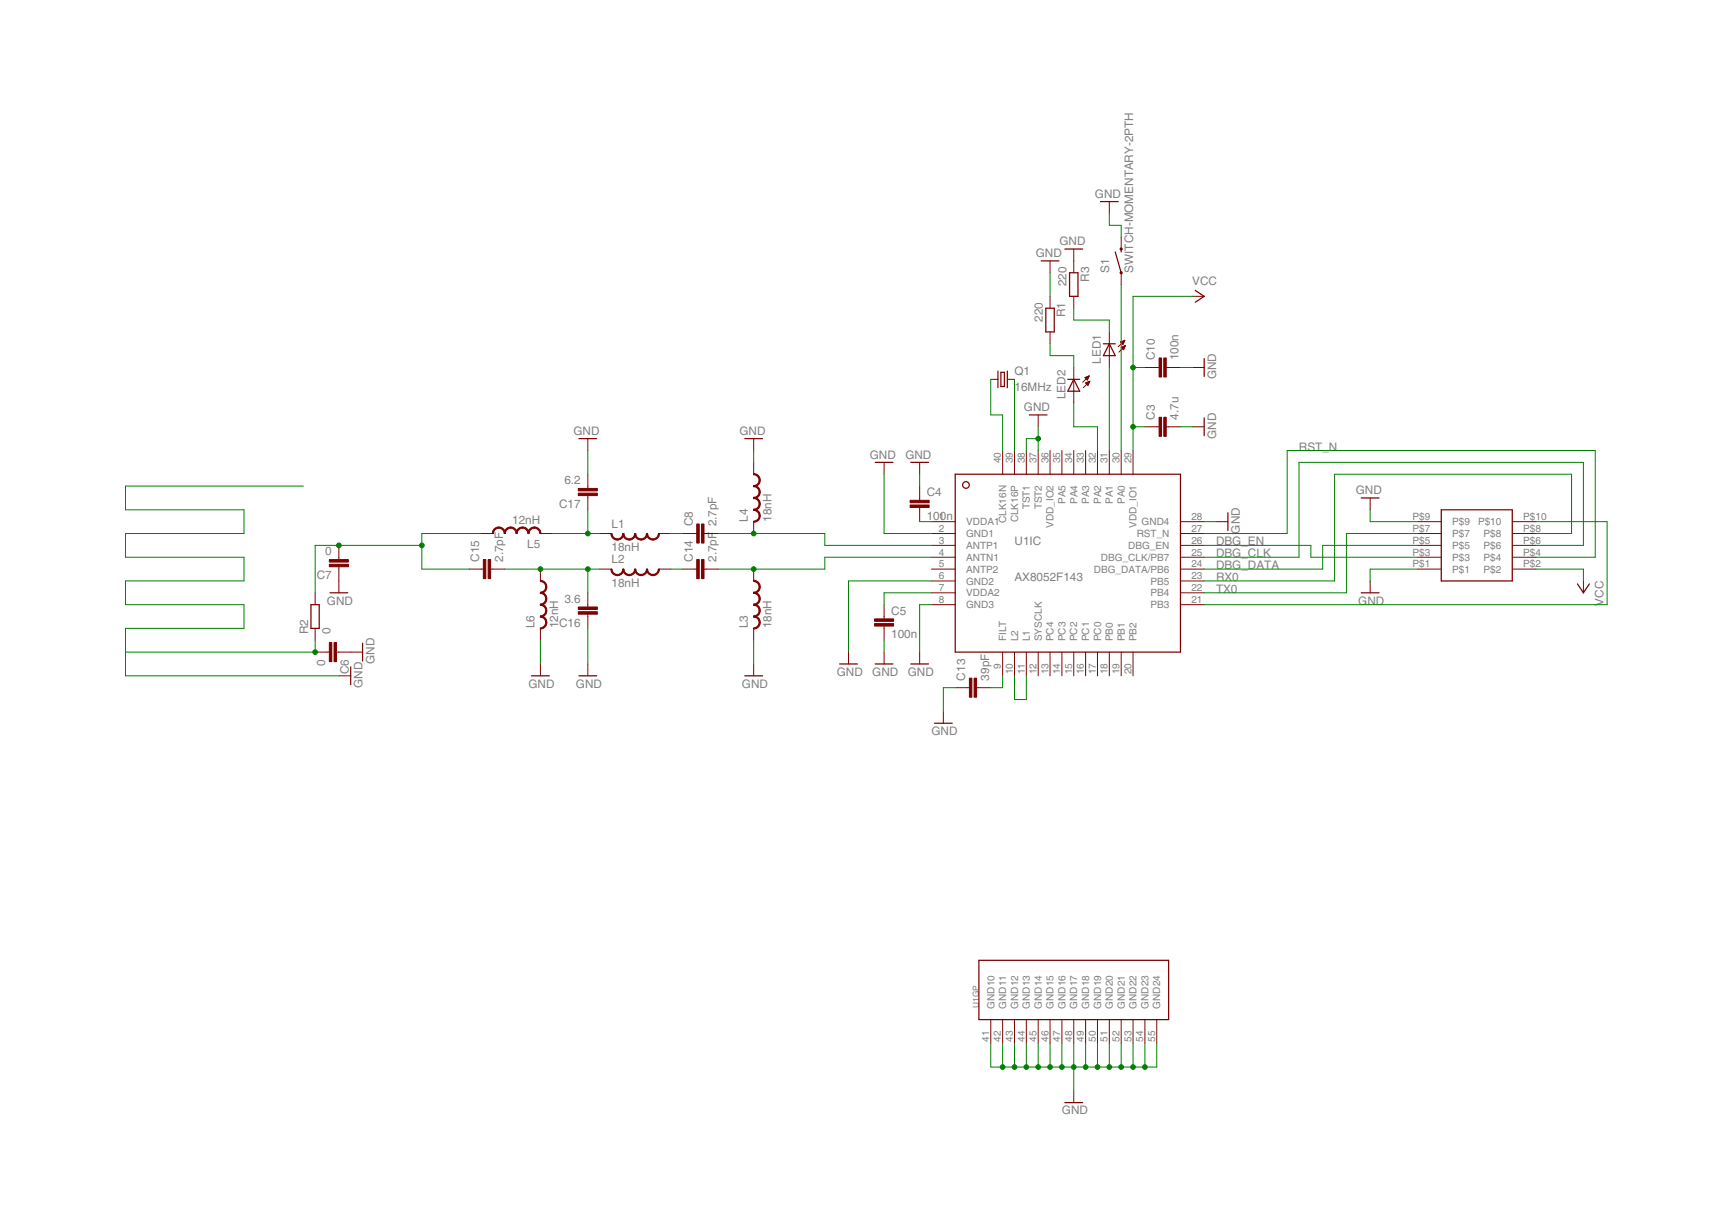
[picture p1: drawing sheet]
<svg xmlns="http://www.w3.org/2000/svg" width="297mm" height="210mm" viewBox="0 0 297 210" stroke-linecap="round" stroke-linejoin="round" font-family="sans-serif">
<g fill="none" stroke="#800000" stroke-width=".21">
<path d="M188.6 34.5h3.1M178.5 44.7h3M179.3 52.8h1.4v4.1h-1.4zM182.5 42.7h3.1M183.3 46.7h1.5v4.1h-1.5zM189.1 58.9h2.1M190.1 58.9l1.1 2h-2.1zM191.2 43.2l1 3.5M192.2 42.7v.5M204.9 49.8l1.5 1-1.5 1M99.2 75.2h3.1M127.7 75.2h3"/>
<path d="M150 79.2h3.1M156.1 79.2h3.1M171 63.6v2.8M171.6 63.8h.5v2.4h-.5zM172.7 63.6v2.8M176.4 71.1h3.1M183 65h2.1M184 65l1.1 2h-2.1zM206.4 61.4v3.1M206.4 71.6v3.1M163.7 81.3h38.6v30.4h-38.6zM210.5 87.9v3"/>
<path d="M233.3 85.3h3.1M247 87.4h12.2v12.1h-12.2zM53.3 103.6h1.4v4.1h-1.4zM56.6 101.6h3M60.1 114.3v3M62.1 110.2v3.1M91.1 115.8h3M99.2 115.8h3.1M127.7 115.8h3M143.9 113.8h3.1M150 113.8h3.1M156.1 113.8h3.1"/>
<path d="M233.3 101.6h3.1M270.4 100.1l1 1.5 1-1.5M160.2 123.9h3M167.8 164.5h32.5v10.2h-32.5zM182.5 188.9h3.1"/>
<circle cx="165.6" cy="83.1" r=".57"/>
</g>
<g fill="none" stroke="#800000" stroke-width=".17">
<path d="M190.1 34.5v2.1M180 44.7v2M180 50.8v2M180 56.9v2M184 42.7v4M184 50.8v2M190.1 56.9v6.1M192.1 58.6h.6M192.2 40.6v2.1M192.2 46.7v2M192.2 58.7h.4M192.2 59.5h.6"/>
<path d="M192.3 59.6h.4M192.3 58.8h.3M192.3 58.5h.4M192.3 59.7h.4M192.3 58.9h.2M192.4 59.4h.4M192.4 59.8h.2M192.4 59h.1M192.5 58.4h.2M192.5 59.9h.1M192.6 59.3h.2M192.7 58.3h.1"/>
<path d="M192.8 58.3l-1.1 1.1M192.8 58.3l-.3 .7-.4-.4M192.8 58.3l-.7 .3M192.8 59.2h.1M192.9 59.2l-1.1 1.1M192.9 59.2l-.3 .7-.4-.4M192.9 59.2l-.7 .3M204.4 50.8h2M100.8 75.2v2M129.2 75.2v2M129.2 79.2v2.1M151.5 79.2v2.1"/>
<path d="M157.6 79.2v2.1M169.8 65h1.2M171.9 77.2v4.1M172.7 65h1.2M173.9 77.2v4.1M175.9 77.2v4.1M177.9 71.1v2M177.9 77.2v4.1M180 77.2v4.1M182 77.2v4.1M184 63v6.1M184 77.2v4.1"/>
<path d="M186 64.7h.5M186.1 77.2v4.1M186.1 65.6l.7-.3-.3 .7zM186.1 65.6h.5M186.1 64.8h.4M186.1 64.6h.5M186.2 65.7h.4M186.2 64.9h.3M186.2 65.6h.5M186.3 65h.1M186.3 65.8h.3M186.3 64.6h.3"/>
<path d="M186.4 65.9h.1M186.4 65.1h.1M186.4 65.5h.3M186.5 66h.1M186.5 64.5h.1M186.6 65.4h.2M186.7 64.4l-1.1 1.1M186.7 64.4l-.3 .7M186.7 64.4l-.7 .3 .4 .4M186.8 65.3l-1.1 1.1M188.1 77.2v4.1M190.1 77.2v4.1"/>
<path d="M192.2 77.2v4.1M194.2 77.2v4.1M196.2 73.1h2.5M196.2 63h2.5M199.9 73.1h2.4M199.9 63h2.4M204.4 73.1h2M204.4 63h2M58.1 93.5v2.4M58.1 97.1v4.5M80.4 97.5h2.5M82.5 91.4h2"/>
<path d="M84.1 97.5h2.4M92.6 91.4h2.1M92.6 97.5v2M100.8 81.3v2.4M100.8 84.9v2.5M102.8 91.4h2M102.8 97.5h2M112.9 91.4h2.1M112.9 97.5h2.1M117 91.4h2.4M117 97.5h2.4M120.6 91.4h2.5"/>
<path d="M120.6 97.5h2.5M129.2 89.4v2M129.2 97.5v2M157.6 83.3v2.4M157.6 87v2.4M159.7 89.4h4M159.7 91.4h4M159.7 93.5h4M159.7 95.5h4M159.7 97.5h4M159.7 99.5h4M202.3 89.4h4.1"/>
<path d="M202.3 91.4h4.1M202.3 93.5h4.1M202.3 95.5h4.1M202.3 97.5h4.1M202.3 99.5h4.1M208.4 89.4h2.1M234.8 85.3v2.1M234.8 99.5v2.1M243 89.4h4M243 91.4h4M243 93.5h4M243 95.5h4"/>
<path d="M243 97.5h4M259.2 89.4h4.1M259.2 91.4h4.1M259.2 93.5h4.1M259.2 95.5h4.1M259.2 97.5h4.1M271.4 99.5v2.1M54 101.6v2M54 107.7v2M54 111.7h2.5M57.7 111.7h4.4M58.1 115.8h2"/>
<path d="M92.6 107.7v2M92.6 113.8v2M100.8 101.6v2.4M100.8 105.2v2.5M100.8 113.8v2M129.2 107.7v2M129.2 113.8v2M145.4 111.7v2.1M151.5 103.6v2.4M151.5 107.3v2.4M151.5 111.7v2.1M157.6 111.7v2.1"/>
<path d="M159.7 101.6h4M159.7 103.6h4M163.7 117.8h2.5M167.4 117.8h2.4M171.9 111.7v4.1M173.9 111.7v4.1M175.9 111.7v4.1M177.9 111.7v4.1M180 111.7v4.1M182 111.7v4.1M184 111.7v4.1M186.1 111.7v4.1"/>
<path d="M188.1 111.7v4.1M190.1 111.7v4.1M192.2 111.7v4.1M194.2 111.7v4.1M202.3 101.6h4.1M202.3 103.6h4.1M161.7 121.9v2M169.8 174.7v4.1M171.9 174.7v4.1M173.9 174.7v4.1M175.9 174.7v4.1M177.9 174.7v4.1"/>
<path d="M180 174.7v4.1M182 174.7v4.1M184 174.7v4.1M186.1 174.7v4.1M188.1 174.7v4.1M190.1 174.7v4.1M192.2 174.7v4.1M194.2 174.7v4.1M196.2 174.7v4.1M198.3 174.7v4.1M184 186.9v2"/>
</g>
<g fill="#800000" stroke="#800000" stroke-width=".17">
<path d="M199.5 71.5h.4v3.3h-.4z"/>
<path d="M198.7 71.5h.4v3.3h-.4z"/>
<path d="M199.5 61.3h.4v3.3h-.4z"/>
<path d="M198.7 61.3h.4v3.3h-.4z"/>
<path d="M167 116.2h.4v3.3h-.4z"/>
<path d="M166.2 116.2h.4v3.3h-.4z"/>
<path d="M156 86.5h3.3v.5h-3.3z"/>
<path d="M156 85.7h3.3v.4h-3.3z"/>
<path d="M149.9 106.8h3.3v.5h-3.3z"/>
<path d="M149.9 106h3.3v.5h-3.3z"/>
<path d="M120.2 89.8h.5v3.2h-.5z"/>
<path d="M119.4 89.8h.4v3.2h-.4z"/>
<path d="M120.2 95.9h.5v3.2h-.5z"/>
<path d="M119.4 95.9h.4v3.2h-.4z"/>
<path d="M83.7 95.9h.4v3.2h-.4z"/>
<path d="M82.8 95.9h.5v3.2h-.5z"/>
<path d="M99.1 104h3.3v.4h-3.3z"/>
<path d="M99.1 104.8h3.3v.4h-3.3z"/>
<path d="M99.1 83.7h3.3v.4h-3.3z"/>
<path d="M99.1 84.5h3.3v.4h-3.3z"/>
<path d="M56.5 110.1h.4v3.3h-.4z"/>
<path d="M57.3 110.1h.4v3.3h-.4z"/>
<path d="M56.5 95.9h3.2v.4h-3.2z"/>
<path d="M56.5 96.7h3.2v.4h-3.2z"/>
</g>
<g fill="#800000" stroke="#800000" stroke-width=".17">
<path d="M111.9 92.3l.5-.1a.87 .87 0 0 0 .4-.8h.2v.2a1.11 1.11 0 0 1-1.1 .9z" fill-rule="evenodd"/>
<path d="M110.8 91.4h.2a.9 .9 0 0 0 .9 .9v.2h-.1a1.1 1.1 0 0 1-1-1.1z" fill-rule="evenodd"/>
<path d="M109.9 92.3l.4-.1a.87 .87 0 0 0 .5-.8h.2v.2a1.11 1.11 0 0 1-1.1 .9z" fill-rule="evenodd"/>
<path d="M108.8 91.4h.2a.9 .9 0 0 0 .9 .9v.2h-.2a1.1 1.1 0 0 1-.9-1.1z" fill-rule="evenodd"/>
<path d="M108.8 91.4h.2v.2a1.11 1.11 0 0 1-1.1 .9v-.2l.4-.1a.87 .87 0 0 0 .5-.8z" fill-rule="evenodd"/>
<path d="M106.7 91.4h.2a.9 .9 0 0 0 1 .9v.2h-.2a1.1 1.1 0 0 1-1-1.1z" fill-rule="evenodd"/>
<path d="M105.8 92.3l.5-.1a.87 .87 0 0 0 .4-.8h.2v.2a1.11 1.11 0 0 1-1.1 .9z" fill-rule="evenodd"/>
<path d="M104.7 91.4h.2a.9 .9 0 0 0 .9 .9v.2h-.1a1.1 1.1 0 0 1-1-1.1z" fill-rule="evenodd"/>
<path d="M111.9 98.4l.5-.1a.87 .87 0 0 0 .4-.8h.2v.2a1.11 1.11 0 0 1-1.1 .9z" fill-rule="evenodd"/>
<path d="M110.8 97.5h.2a.9 .9 0 0 0 .9 .9v.2h-.1a1.1 1.1 0 0 1-1-1.1z" fill-rule="evenodd"/>
<path d="M109.9 98.4l.4-.1a.87 .87 0 0 0 .5-.8h.2v.2a1.11 1.11 0 0 1-1.1 .9z" fill-rule="evenodd"/>
<path d="M108.8 97.5h.2a.9 .9 0 0 0 .9 .9v.2h-.2a1.1 1.1 0 0 1-.9-1.1z" fill-rule="evenodd"/>
<path d="M108.8 97.5h.2v.2a1.11 1.11 0 0 1-1.1 .9v-.2l.4-.1a.87 .87 0 0 0 .5-.8z" fill-rule="evenodd"/>
<path d="M106.7 97.5h.2a.9 .9 0 0 0 1 .9v.2h-.2a1.1 1.1 0 0 1-1-1.1z" fill-rule="evenodd"/>
<path d="M105.8 98.4l.5-.1a.87 .87 0 0 0 .4-.8h.2v.2a1.11 1.11 0 0 1-1.1 .9z" fill-rule="evenodd"/>
<path d="M104.7 97.5h.2a.9 .9 0 0 0 .9 .9v.2h-.1a1.1 1.1 0 0 1-1-1.1z" fill-rule="evenodd"/>
<path d="M129.2 99.4h.1a1.1 1.1 0 0 1 1 1.2h-.2a.9 .9 0 0 0-.9-.9z" fill-rule="evenodd"/>
<path d="M129.2 101.5l.4-.2a.87 .87 0 0 0 .5-.7h.2v.1a1.11 1.11 0 0 1-1.1 1z" fill-rule="evenodd"/>
<path d="M129.2 101.5h.1a1.1 1.1 0 0 1 1 1.1h-.2a.9 .9 0 0 0-.9-.9z" fill-rule="evenodd"/>
<path d="M129.2 103.5l.4-.1a.87 .87 0 0 0 .5-.8h.2v.1a1.11 1.11 0 0 1-1.1 1z" fill-rule="evenodd"/>
<path d="M129.2 103.5h.1a1.07 1.07 0 0 1 1 1.1h-.2a.9 .9 0 0 0-.9-.9z" fill-rule="evenodd"/>
<path d="M129.2 105.5l.4-.1a.87 .87 0 0 0 .5-.8h.2v.2a1.11 1.11 0 0 1-1.1 .9z" fill-rule="evenodd"/>
<path d="M129.2 105.5h.1a1.07 1.07 0 0 1 1 1.2h-.2l-.1-.5a.86 .86 0 0 0-.8-.5z" fill-rule="evenodd"/>
<path d="M129.2 107.6l.6-.3 .3-.6h.2v.1a1.11 1.11 0 0 1-1.1 1z" fill-rule="evenodd"/>
<path d="M129.2 81.2h.1a1.1 1.1 0 0 1 1 1.1h-.2l-.3-.7-.6-.2z" fill-rule="evenodd"/>
<path d="M129.2 83.2a.9 .9 0 0 0 .9-.9h.2a1.06 1.06 0 0 1-1.1 1.1z" fill-rule="evenodd"/>
<path d="M129.2 83.2h.1a1.1 1.1 0 0 1 1 1.1h-.2l-.3-.6-.6-.3z" fill-rule="evenodd"/>
<path d="M129.2 85.2a.9 .9 0 0 0 .9-.9h.2v.2a1.11 1.11 0 0 1-1.1 .9z" fill-rule="evenodd"/>
<path d="M129.2 85.2h.1a1.1 1.1 0 0 1 1 1.1h-.2a.94 .94 0 0 0-.9-.9z" fill-rule="evenodd"/>
<path d="M129.2 87.2l.4-.1a.87 .87 0 0 0 .5-.8h.2v.2a1.11 1.11 0 0 1-1.1 1z" fill-rule="evenodd"/>
<path d="M129.2 87.2h.1a1.1 1.1 0 0 1 1 1.2h-.2a.94 .94 0 0 0-.9-.9z" fill-rule="evenodd"/>
<path d="M129.2 89.3l.4-.1a.87 .87 0 0 0 .5-.8h.2v.1a1.11 1.11 0 0 1-1.1 1z" fill-rule="evenodd"/>
<path d="M84.6 90.7l.5-.3 .4-.1v.2l-.5 .1a.87 .87 0 0 0-.4 .8h-.2v-.1z" fill-rule="evenodd"/>
<path d="M85.5 90.3h.2a1.11 1.11 0 0 1 .9 1.1h-.2a.94 .94 0 0 0-.9-.9z" fill-rule="evenodd"/>
<path d="M86.6 90.7l.5-.3 .4-.1v.2l-.4 .1a.87 .87 0 0 0-.5 .8h-.2v-.1z" fill-rule="evenodd"/>
<path d="M87.5 90.3h.2a1.11 1.11 0 0 1 .9 1.1h-.1a.94 .94 0 0 0-1-.9z" fill-rule="evenodd"/>
<path d="M88.7 90.7l.4-.3 .5-.1v.2l-.5 .1a.87 .87 0 0 0-.5 .8h-.1v-.1z" fill-rule="evenodd"/>
<path d="M89.6 90.3h.1a1.11 1.11 0 0 1 1 1.1h-.2a.94 .94 0 0 0-.9-.9z" fill-rule="evenodd"/>
<path d="M90.7 90.7l.5-.3 .4-.1v.2l-.5 .1a.87 .87 0 0 0-.4 .8h-.2v-.1z" fill-rule="evenodd"/>
<path d="M91.6 90.3h.2a1.11 1.11 0 0 1 .9 1.1h-.2a.94 .94 0 0 0-.9-.9z" fill-rule="evenodd"/>
<path d="M92.6 99.4h.2a1.11 1.11 0 0 1 .9 1.2h-.2a.9 .9 0 0 0-.9-.9z" fill-rule="evenodd"/>
<path d="M92.6 101.5l.5-.2a.87 .87 0 0 0 .4-.7h.2v.1a1.11 1.11 0 0 1-1.1 1z" fill-rule="evenodd"/>
<path d="M92.6 101.5h.2a1.11 1.11 0 0 1 .9 1.1h-.2a.9 .9 0 0 0-.9-.9z" fill-rule="evenodd"/>
<path d="M93.5 102.6h.2v.1a1.11 1.11 0 0 1-1.1 1v-.2l.5-.1a.87 .87 0 0 0 .4-.8z" fill-rule="evenodd"/>
<path d="M92.6 103.5h.2a1.07 1.07 0 0 1 .9 1.1h-.2a.9 .9 0 0 0-.9-.9z" fill-rule="evenodd"/>
<path d="M92.6 105.5l.5-.1a.87 .87 0 0 0 .4-.8h.2v.2a1.11 1.11 0 0 1-1.1 .9z" fill-rule="evenodd"/>
<path d="M92.6 105.5h.2a1.07 1.07 0 0 1 .9 1.2h-.2l-.2-.7-.7-.3z" fill-rule="evenodd"/>
<path d="M93.5 106.7h.2v.1a1.11 1.11 0 0 1-1.1 1v-.2l.7-.3z" fill-rule="evenodd"/>
</g>
<g fill="none" stroke="#800000" stroke-width=".34">
<circle cx="192.2" cy="46.7" r=".11"/>
<circle cx="192.2" cy="42.7" r=".11"/>
</g>
<g fill="none" stroke="#008000" stroke-width=".17">
<path d="M190.1 36.6v2h2.1v2M180 58.9v2h4v2.1M180 46.7v4.1M184 52.8v2h6.1v2.1M192.2 48.7v28.5M204.4 50.8h-10.2v26.4M100.8 77.2v4.1M129.2 77.2v2M169.8 65v6.1h2.1v6.1M173.9 65v12.2M177.9 75.2h-2v2M177.9 73.1v4.1"/>
<path d="M184 69.1v4h4.1v4.1M190.1 63v14.2M194.2 73.1h2M194.2 63h2M202.3 73.1h2.1M202.3 63h2.1M52 83.3h-30.5v4.1h20.3v4h-20.3v4.1h20.3v4h-20.3v4.1h20.3v4.1h-20.3v8.1h36.6M72.3 93.5h-18.3v8.1M82.5 91.4h-10.2v6.1h8.1M86.5 97.5h16.3M94.7 91.4h8.1M100.8 87.4v4"/>
<path d="M100.8 97.5v4.1M115 97.5h2M115 91.4h2M123.1 91.4h18.3v2.1h18.3M151.5 81.3v10.1h8.2M157.6 89.4h2.1M157.6 81.3v2M159.7 95.5h-18.3v2h-18.3M159.7 99.5h-14.3v12.2M206.4 89.4h2M206.4 91.4h14.2v-14.2h52.8v18.3h-10.1M206.4 93.5h18.3v2h18.3"/>
<path d="M234.8 87.4v2h8.2M243 97.5h-8.2v2M243 93.5h-16.3v4h-20.3M243 91.4h-12.2v10.2h-24.4M263.3 89.4h12.2v14.2h-69.1M263.3 97.5h8.1v2M263.3 91.4h6.1v-10.1h-40.7v18.2h-22.3M263.3 93.5h8.1v-14.3h-48.7v16.3h-16.3M54 109.7v2h-32.5M92.6 109.7v4.1M100.8 107.7v6.1M129.2 109.7v4.1"/>
<path d="M151.5 109.7v2M159.7 103.6h-2.1v8.1M159.7 101.6h-8.2v2M163.7 117.8h-2v4.1M171.9 115.8v2h-2.1M173.9 115.8v4.1h2v-4.1M169.8 178.8v4h28.5v-4M171.9 178.8v4M173.9 178.8v4M175.9 178.8v4M177.9 178.8v4M180 178.8v4"/>
<path d="M182 178.8v4M184 178.8v8.1M186.1 178.8v4M188.1 178.8v4M190.1 178.8v4M192.2 178.8v4M194.2 178.8v4M196.2 178.8v4"/>
</g>
<g fill="#008000" stroke="#008000" stroke-width=".17">
<circle cx="171.9" cy="182.8" r=".4"/>
<circle cx="173.9" cy="182.8" r=".4"/>
<circle cx="175.9" cy="182.8" r=".4"/>
<circle cx="177.9" cy="182.8" r=".4"/>
<circle cx="180" cy="182.8" r=".4"/>
<circle cx="182" cy="182.8" r=".4"/>
<circle cx="184" cy="182.8" r=".4"/>
<circle cx="186.1" cy="182.8" r=".4"/>
<circle cx="188.1" cy="182.8" r=".4"/>
<circle cx="190.1" cy="182.8" r=".4"/>
<circle cx="192.2" cy="182.8" r=".4"/>
<circle cx="194.2" cy="182.8" r=".4"/>
<circle cx="196.2" cy="182.8" r=".4"/>
<circle cx="177.9" cy="75.2" r=".4"/>
<circle cx="54" cy="111.7" r=".4"/>
<circle cx="194.2" cy="73.1" r=".4"/>
<circle cx="194.2" cy="63" r=".4"/>
<circle cx="129.2" cy="91.4" r=".4"/>
<circle cx="129.2" cy="97.5" r=".4"/>
<circle cx="100.8" cy="91.4" r=".4"/>
<circle cx="92.6" cy="97.5" r=".4"/>
<circle cx="100.8" cy="97.5" r=".4"/>
<circle cx="58.1" cy="93.5" r=".4"/>
<circle cx="72.3" cy="93.5" r=".4"/>
</g>
<g font-size="2" fill="#808080">
<text x="187.7" y="33.9">GND</text>
<text x="177.5" y="44.1">GND</text>
<text x="181.6" y="42">GND</text>
<text x="190.1" y="46.7" transform="rotate(-90 190.1 46.7)">S1</text>
<text x="194.2" y="46.7" transform="rotate(-90 194.2 46.7)">SWITCH-MOMENTARY-2PTH</text>
<text x="182.8" y="49.1" transform="rotate(-90 182.8 49.1)">220</text>
<text x="186.7" y="48.3" transform="rotate(-90 186.7 48.3)">R3</text>
<text x="204.4" y="48.8">VCC</text>
<text x="178.8" y="55.2" transform="rotate(-90 178.8 55.2)">220</text>
<text x="182.6" y="54.4" transform="rotate(-90 182.6 54.4)">R1</text>
<text x="173.9" y="64.2">Q1</text>
<text x="188.7" y="62.3" transform="rotate(-90 188.7 62.3)">LED1</text>
<text x="198" y="61.8" transform="rotate(-90 198 61.8)">C10</text>
<text x="202" y="61.8" transform="rotate(-90 202 61.8)">100n</text>
<text x="208.4" y="65" transform="rotate(-90 208.4 65)">GND</text>
<text x="173.9" y="67">16MHz</text>
<text x="175.5" y="70.5">GND</text>
<text x="182.6" y="68.4" transform="rotate(-90 182.6 68.4)">LED2</text>
<text x="198" y="71.9" transform="rotate(-90 198 71.9)">C3</text>
<text x="202" y="71.9" transform="rotate(-90 202 71.9)">4.7u</text>
<text x="98.3" y="74.6">GND</text>
<text x="126.7" y="74.6">GND</text>
<text x="208.4" y="75.2" transform="rotate(-90 208.4 75.2)">GND</text>
<text x="222.6" y="77.2">RST_N</text>
<text x="96.7" y="83">6.2</text>
<text x="149.1" y="78.6">GND</text>
<text x="155.2" y="78.6">GND</text>
<text x="87.8" y="89.8">12nH</text>
<text x="95.8" y="87">C17</text>
<text x="128.2" y="89.4" transform="rotate(-90 128.2 89.4)">L4</text>
<text x="132.2" y="89.4" transform="rotate(-90 132.2 89.4)">18nH</text>
<text x="158.9" y="89.1">100n</text>
<text x="158.9" y="85">C4</text>
<text x="232.4" y="84.7">GND</text>
<text x="55.7" y="95.2">0</text>
<text x="90.4" y="93.9">L5</text>
<text x="104.8" y="94.5">18nH</text>
<text x="104.8" y="90.4">L1</text>
<text x="118.7" y="90.2" transform="rotate(-90 118.7 90.2)">C8</text>
<text x="122.8" y="90.2" transform="rotate(-90 122.8 90.2)">2.7pF</text>
<text x="173.9" y="93.5">U1IC</text>
<text x="208.4" y="93.5">DBG_EN</text>
<text x="208.4" y="95.5">DBG_CLK</text>
<text x="212.5" y="91.4" transform="rotate(-90 212.5 91.4)">GND</text>
<text x="54.3" y="99.2">C7</text>
<text x="82.2" y="96.3" transform="rotate(-90 82.2 96.3)">C15</text>
<text x="86.2" y="96.3" transform="rotate(-90 86.2 96.3)">2.7pF</text>
<text x="104.8" y="100.6">18nH</text>
<text x="104.8" y="96.5">L2</text>
<text x="118.7" y="96.3" transform="rotate(-90 118.7 96.3)">C14</text>
<text x="122.8" y="96.3" transform="rotate(-90 122.8 96.3)">2.7pF</text>
<text x="173.9" y="99.5">AX8052F143</text>
<text x="208.4" y="101.6">TX0</text>
<text x="208.4" y="99.5">RX0</text>
<text x="208.4" y="97.5">DBG_DATA</text>
<text x="56" y="103.6">GND</text>
<text x="91.6" y="107.7" transform="rotate(-90 91.6 107.7)">L6</text>
<text x="95.7" y="107.7" transform="rotate(-90 95.7 107.7)">12nH</text>
<text x="95.8" y="107.4">C16</text>
<text x="96.7" y="103.3">3.6</text>
<text x="128.2" y="107.7" transform="rotate(-90 128.2 107.7)">L3</text>
<text x="132.2" y="107.7" transform="rotate(-90 132.2 107.7)">18nH</text>
<text x="152.8" y="105.3">C5</text>
<text x="232.8" y="103.6">GND</text>
<text x="274.9" y="103.8" transform="rotate(-90 274.9 103.8)">VCC</text>
<text x="52.8" y="108.7" transform="rotate(-90 52.8 108.7)">R2</text>
<text x="56.7" y="108.7" transform="rotate(-90 56.7 108.7)">0</text>
<text x="64.2" y="113.8" transform="rotate(-90 64.2 113.8)">GND</text>
<text x="152.8" y="109.4">100n</text>
<text x="55.7" y="114.1" transform="rotate(-90 55.7 114.1)">0</text>
<text x="59.8" y="115.5" transform="rotate(-90 59.8 115.5)">C6</text>
<text x="62.1" y="117.8" transform="rotate(-90 62.1 117.8)">GND</text>
<text x="90.6" y="117.8">GND</text>
<text x="98.7" y="117.8">GND</text>
<text x="127.2" y="117.8">GND</text>
<text x="143.4" y="115.8">GND</text>
<text x="149.5" y="115.8">GND</text>
<text x="155.6" y="115.8">GND</text>
<text x="165.5" y="116.6" transform="rotate(-90 165.5 116.6)">C13</text>
<text x="169.5" y="116.6" transform="rotate(-90 169.5 116.6)">39pF</text>
<text x="159.7" y="126">GND</text>
<text x="182" y="191">GND</text>
</g>
<g font-size="1.7" fill="#808080">
<text x="171.6" y="79.4" transform="rotate(-90 171.6 79.4)">40</text>
<text x="173.6" y="79.4" transform="rotate(-90 173.6 79.4)">39</text>
<text x="175.6" y="79.4" transform="rotate(-90 175.6 79.4)">38</text>
<text x="177.7" y="79.4" transform="rotate(-90 177.7 79.4)">37</text>
<text x="179.7" y="79.4" transform="rotate(-90 179.7 79.4)">36</text>
<text x="181.7" y="79.4" transform="rotate(-90 181.7 79.4)">35</text>
<text x="183.8" y="79.4" transform="rotate(-90 183.8 79.4)">34</text>
<text x="185.8" y="79.4" transform="rotate(-90 185.8 79.4)">33</text>
<text x="187.8" y="79.4" transform="rotate(-90 187.8 79.4)">32</text>
<text x="189.9" y="79.4" transform="rotate(-90 189.9 79.4)">31</text>
<text x="191.9" y="79.4" transform="rotate(-90 191.9 79.4)">30</text>
<text x="193.9" y="79.4" transform="rotate(-90 193.9 79.4)">29</text>
<text x="160.9" y="89.1">1</text>
<text x="165.6" y="90">VDDA1</text>
<text x="172.5" y="89.6" transform="rotate(-90 172.5 89.6)">CLK16N</text>
<text x="174.5" y="89.5" transform="rotate(-90 174.5 89.5)">CLK16P</text>
<text x="176.5" y="87.3" transform="rotate(-90 176.5 87.3)">TST1</text>
<text x="178.6" y="87.3" transform="rotate(-90 178.6 87.3)">TST2</text>
<text x="182.6" y="86.4" transform="rotate(-90 182.6 86.4)">PA5</text>
<text x="184.7" y="86.4" transform="rotate(-90 184.7 86.4)">PA4</text>
<text x="186.7" y="86.4" transform="rotate(-90 186.7 86.4)">PA3</text>
<text x="188.7" y="86.4" transform="rotate(-90 188.7 86.4)">PA2</text>
<text x="190.8" y="86.4" transform="rotate(-90 190.8 86.4)">PA1</text>
<text x="192.8" y="86.4" transform="rotate(-90 192.8 86.4)">PA0</text>
<text x="204.2" y="89.1">28</text>
<text x="242.1" y="89.1">P$9</text>
<text x="248.9" y="90">P$9</text>
<text x="261.1" y="89.1">P$10</text>
<text x="160.9" y="91.1">2</text>
<text x="160.9" y="93.2">3</text>
<text x="160.9" y="95.2">4</text>
<text x="165.6" y="92">GND1</text>
<text x="165.6" y="94.1">ANTP1</text>
<text x="180.6" y="90.5" transform="rotate(-90 180.6 90.5)">VDD_IO2</text>
<text x="193.4" y="94.1">DBG_EN</text>
<text x="194.8" y="90.5" transform="rotate(-90 194.8 90.5)">VDD_IO1</text>
<text x="194.8" y="92">RST_N</text>
<text x="195.7" y="90">GND4</text>
<text x="204.2" y="95.2">25</text>
<text x="204.2" y="93.2">26</text>
<text x="204.2" y="91.1">27</text>
<text x="242.1" y="95.2">P$3</text>
<text x="242.1" y="93.2">P$5</text>
<text x="242.1" y="91.1">P$7</text>
<text x="248.9" y="94.1">P$5</text>
<text x="248.9" y="92">P$7</text>
<text x="253.3" y="90">P$10</text>
<text x="254.3" y="94.1">P$6</text>
<text x="254.3" y="92">P$8</text>
<text x="261.1" y="95.2">P$4</text>
<text x="261.1" y="93.2">P$6</text>
<text x="261.1" y="91.1">P$8</text>
<text x="160.9" y="97.2">5</text>
<text x="160.9" y="99.3">6</text>
<text x="160.9" y="101.3">7</text>
<text x="165.6" y="96.1">ANTN1</text>
<text x="165.6" y="98.1">ANTP2</text>
<text x="165.6" y="100.2">GND2</text>
<text x="187.5" y="98.1">DBG_DATA/PB6</text>
<text x="188.7" y="96.1">DBG_CLK/PB7</text>
<text x="197.2" y="100.2">PB5</text>
<text x="204.2" y="101.3">22</text>
<text x="204.2" y="99.3">23</text>
<text x="204.2" y="97.2">24</text>
<text x="242.1" y="97.2">P$1</text>
<text x="248.9" y="98.1">P$1</text>
<text x="248.9" y="96.1">P$3</text>
<text x="254.3" y="98.1">P$2</text>
<text x="254.3" y="96.1">P$4</text>
<text x="261.1" y="97.2">P$2</text>
<text x="160.9" y="103.3">8</text>
<text x="165.6" y="102.2">VDDA2</text>
<text x="165.6" y="104.2">GND3</text>
<text x="197.2" y="104.2">PB3</text>
<text x="197.2" y="102.2">PB4</text>
<text x="204.2" y="103.3">21</text>
<text x="172.5" y="109.9" transform="rotate(-90 172.5 109.9)">FILT</text>
<text x="174.5" y="109.9" transform="rotate(-90 174.5 109.9)">L2</text>
<text x="176.5" y="109.9" transform="rotate(-90 176.5 109.9)">L1</text>
<text x="178.6" y="109.9" transform="rotate(-90 178.6 109.9)">SYSCLK</text>
<text x="180.6" y="109.9" transform="rotate(-90 180.6 109.9)">PC4</text>
<text x="182.6" y="109.9" transform="rotate(-90 182.6 109.9)">PC3</text>
<text x="184.7" y="109.9" transform="rotate(-90 184.7 109.9)">PC2</text>
<text x="186.7" y="109.9" transform="rotate(-90 186.7 109.9)">PC1</text>
<text x="188.7" y="109.9" transform="rotate(-90 188.7 109.9)">PC0</text>
<text x="190.7" y="109.9" transform="rotate(-90 190.7 109.9)">PB0</text>
<text x="192.8" y="109.9" transform="rotate(-90 192.8 109.9)">PB1</text>
<text x="194.8" y="109.9" transform="rotate(-90 194.8 109.9)">PB2</text>
<text x="171.6" y="114.6" transform="rotate(-90 171.6 114.6)">9</text>
<text x="173.6" y="115.5" transform="rotate(-90 173.6 115.5)">10</text>
<text x="175.6" y="115.5" transform="rotate(-90 175.6 115.5)">11</text>
<text x="177.7" y="115.5" transform="rotate(-90 177.7 115.5)">12</text>
<text x="179.7" y="115.5" transform="rotate(-90 179.7 115.5)">13</text>
<text x="181.7" y="115.5" transform="rotate(-90 181.7 115.5)">14</text>
<text x="183.8" y="115.5" transform="rotate(-90 183.8 115.5)">15</text>
<text x="185.8" y="115.5" transform="rotate(-90 185.8 115.5)">16</text>
<text x="187.8" y="115.5" transform="rotate(-90 187.8 115.5)">17</text>
<text x="189.9" y="115.5" transform="rotate(-90 189.9 115.5)">18</text>
<text x="191.9" y="115.5" transform="rotate(-90 191.9 115.5)">19</text>
<text x="193.9" y="115.5" transform="rotate(-90 193.9 115.5)">20</text>
<text x="170.4" y="172.8" transform="rotate(-90 170.4 172.8)">GND10</text>
<text x="172.5" y="172.8" transform="rotate(-90 172.5 172.8)">GND11</text>
<text x="174.5" y="172.8" transform="rotate(-90 174.5 172.8)">GND12</text>
<text x="176.5" y="172.8" transform="rotate(-90 176.5 172.8)">GND13</text>
<text x="178.6" y="172.8" transform="rotate(-90 178.6 172.8)">GND14</text>
<text x="180.6" y="172.8" transform="rotate(-90 180.6 172.8)">GND15</text>
<text x="182.6" y="172.8" transform="rotate(-90 182.6 172.8)">GND16</text>
<text x="184.7" y="172.8" transform="rotate(-90 184.7 172.8)">GND17</text>
<text x="186.7" y="172.8" transform="rotate(-90 186.7 172.8)">GND18</text>
<text x="188.7" y="172.8" transform="rotate(-90 188.7 172.8)">GND19</text>
<text x="190.7" y="172.8" transform="rotate(-90 190.7 172.8)">GND20</text>
<text x="192.8" y="172.8" transform="rotate(-90 192.8 172.8)">GND21</text>
<text x="194.8" y="172.8" transform="rotate(-90 194.8 172.8)">GND22</text>
<text x="196.8" y="172.8" transform="rotate(-90 196.8 172.8)">GND23</text>
<text x="198.9" y="172.8" transform="rotate(-90 198.9 172.8)">GND24</text>
<text x="169.5" y="178.5" transform="rotate(-90 169.5 178.5)">41</text>
<text x="171.6" y="178.5" transform="rotate(-90 171.6 178.5)">42</text>
<text x="173.6" y="178.5" transform="rotate(-90 173.6 178.5)">43</text>
<text x="175.6" y="178.5" transform="rotate(-90 175.6 178.5)">44</text>
<text x="177.7" y="178.5" transform="rotate(-90 177.7 178.5)">45</text>
<text x="179.7" y="178.5" transform="rotate(-90 179.7 178.5)">46</text>
<text x="181.7" y="178.5" transform="rotate(-90 181.7 178.5)">47</text>
<text x="183.8" y="178.5" transform="rotate(-90 183.8 178.5)">48</text>
<text x="185.8" y="178.5" transform="rotate(-90 185.8 178.5)">49</text>
<text x="187.8" y="178.5" transform="rotate(-90 187.8 178.5)">50</text>
<text x="189.9" y="178.5" transform="rotate(-90 189.9 178.5)">51</text>
<text x="191.9" y="178.5" transform="rotate(-90 191.9 178.5)">52</text>
<text x="193.9" y="178.5" transform="rotate(-90 193.9 178.5)">53</text>
<text x="195.9" y="178.5" transform="rotate(-90 195.9 178.5)">54</text>
<text x="198" y="178.5" transform="rotate(-90 198 178.5)">55</text>
</g>
<text font-size="1.4" fill="#808080" x="167.8" y="172.7" transform="rotate(-90 167.8 172.7)">U1GP</text>
</svg>
